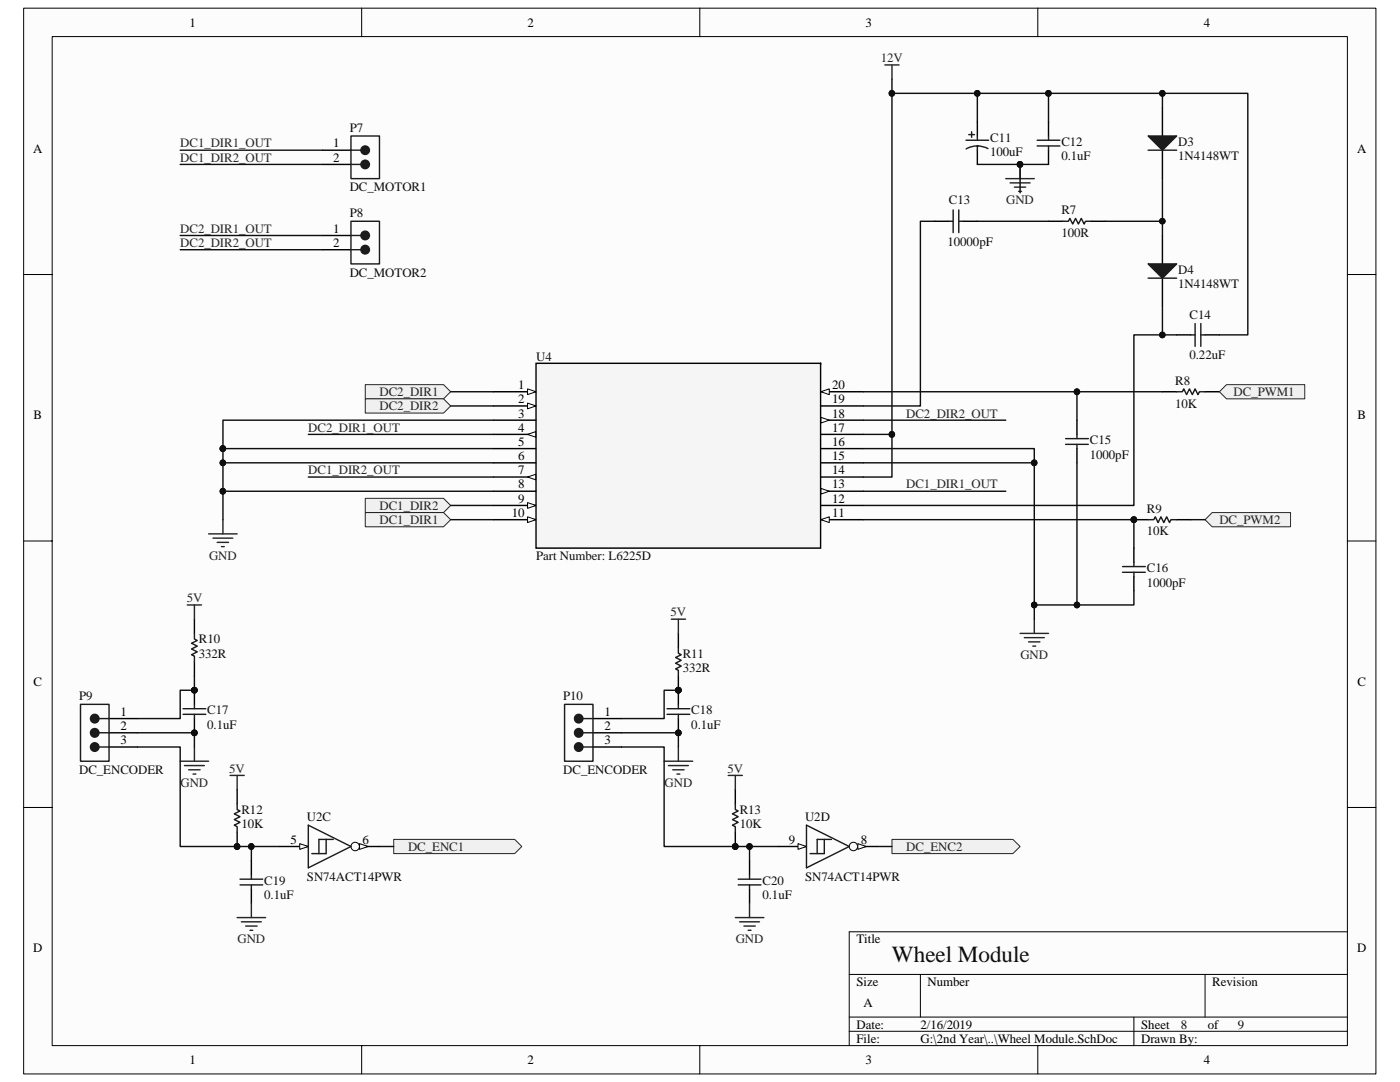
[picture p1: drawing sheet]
<svg xmlns="http://www.w3.org/2000/svg" width="279mm" height="216mm" viewBox="0 0 279 216" stroke-linecap="round" stroke-linejoin="round" font-family="sans-serif">
<path d="M4.7 1.7h269.9v212.6h-269.9z" fill="#fcfcfc"/>
<path d="M4.7 1.6h269.9v212.7h-269.9z" fill="none" stroke="#000" stroke-width=".2"/>
<path d="M10.4 7.3h258.5v201.3h-258.5z" fill="#fcfcfc"/>
<g fill="none" stroke="#000" stroke-width=".2">
<path d="M10.4 7.3h258.5v201.3h-258.5zM72.2 1.6v5.7M139.7 1.6v5.7M207.1 1.6v5.7M4.7 54.8h5.7M268.9 54.8h5.7M4.7 107.9h5.7M268.9 107.9h5.7M4.7 161.1h5.7M268.9 161.1h5.7M169.5 194.4h99.4M183.7 194.4v8.5"/>
<path d="M240.5 194.4v8.5M268.9 185.9h-99.4v22.7M72.2 208.6v5.7M139.7 208.6v5.7M169.5 202.9h99.4M169.5 205.8h99.4M207.1 208.6v5.7M226.3 202.9v5.7"/>
</g>
<path d="M98.5 78.2h8.5" fill="none" stroke="#000" stroke-width=".28"/>
<path d="M105.3 77.6l1.7 .6-1.7 .5z" fill="#fcfcfc"/>
<path d="M105.3 77.6l1.7 .6-1.7 .5z" fill="none" stroke="#000" stroke-width=".2"/>
<path d="M98.5 81h8.5" fill="none" stroke="#000" stroke-width=".28"/>
<path d="M105.3 80.4l1.7 .6-1.7 .6z" fill="#fcfcfc"/>
<path d="M105.3 80.4l1.7 .6-1.7 .6z" fill="none" stroke="#000" stroke-width=".2"/>
<path d="M98.5 83.8h8.5M98.5 86.7h8.5" fill="none" stroke="#000" stroke-width=".28"/>
<path d="M105.3 86.7l1.7-.6v1.1z" fill="#fcfcfc"/>
<path d="M105.3 86.7l1.7-.6v1.1z" fill="none" stroke="#000" stroke-width=".2"/>
<path d="M98.5 89.5h8.5M98.5 92.4h8.5M98.5 95.2h8.5" fill="none" stroke="#000" stroke-width=".28"/>
<path d="M105.3 95.2l1.7-.6v1.2z" fill="#fcfcfc"/>
<path d="M105.3 95.2l1.7-.6v1.2z" fill="none" stroke="#000" stroke-width=".2"/>
<path d="M98.5 98h8.5M98.5 100.9h8.5" fill="none" stroke="#000" stroke-width=".28"/>
<path d="M105.3 100.3l1.7 .6-1.7 .5z" fill="#fcfcfc"/>
<path d="M105.3 100.3l1.7 .6-1.7 .5z" fill="none" stroke="#000" stroke-width=".2"/>
<path d="M98.5 103.7h8.5" fill="none" stroke="#000" stroke-width=".28"/>
<path d="M105.3 103.1l1.7 .6-1.7 .6z" fill="#fcfcfc"/>
<path d="M105.3 103.1l1.7 .6-1.7 .6z" fill="none" stroke="#000" stroke-width=".2"/>
<path d="M163.8 103.7h8.5" fill="none" stroke="#000" stroke-width=".28"/>
<path d="M163.8 103.7l1.7-.6v1.2z" fill="#fcfcfc"/>
<path d="M163.8 103.7l1.7-.6v1.2z" fill="none" stroke="#000" stroke-width=".2"/>
<path d="M163.8 98h8.5M163.8 100.9h8.5" fill="none" stroke="#000" stroke-width=".28"/>
<path d="M163.8 97.5l1.7 .5-1.7 .6z" fill="#fcfcfc"/>
<path d="M163.8 97.5l1.7 .5-1.7 .6z" fill="none" stroke="#000" stroke-width=".2"/>
<path d="M163.8 95.2h8.5M163.8 92.4h8.5M163.8 89.5h8.5M163.8 86.7h8.5M163.8 83.8h8.5" fill="none" stroke="#000" stroke-width=".28"/>
<path d="M163.8 83.3l1.7 .5-1.7 .6z" fill="#fcfcfc"/>
<path d="M163.8 83.3l1.7 .5-1.7 .6z" fill="none" stroke="#000" stroke-width=".2"/>
<path d="M163.8 78.2h8.5M163.8 81h8.5" fill="none" stroke="#000" stroke-width=".28"/>
<path d="M163.8 78.2l1.7-.6v1.1z" fill="#fcfcfc"/>
<path d="M163.8 78.2l1.7-.6v1.1z" fill="none" stroke="#000" stroke-width=".2"/>
<path d="M107 72.5v36.9h56.8v-36.9z" fill-rule="evenodd" fill="#f5f5f5" stroke="#000" stroke-width=".28"/>
<path d="M232 78.2h2.8M240.5 78.2h2.9M226.3 103.7h2.8M234.8 103.7h2.9" fill="none" stroke="#000" stroke-width=".28"/>
<path d="M234.8 78.2h1.2l.2-.6 .6 1.1 .6-1.1 .6 1.1 .5-1.1 .6 1.1 .3-.5h1.1M229.1 103.7h1.2l.3-.6 .5 1.2 .6-1.2 .6 1.2 .5-1.2 .6 1.2 .3-.6h1.1" fill="none" stroke="#1c1c1c" stroke-width=".28"/>
<circle cx="226.3" cy="103.7" r=".57" fill="#0e0e0e" stroke="#0e0e0e" stroke-width=".2"/>
<g fill="#f0f0f0" stroke="#262626" stroke-width=".2">
<path d="M243.4 78.2l1.4-1.4h15.6v2.8h-15.6z" fill-rule="evenodd"/>
<path d="M240.5 103.7l1.4-1.4h15.7v2.8h-15.7z" fill-rule="evenodd"/>
<path d="M72.9 99.4h15.6l1.4 1.5-1.4 1.4h-15.6z" fill-rule="evenodd"/>
<path d="M72.9 102.3h15.6l1.4 1.4-1.4 1.4h-15.6z" fill-rule="evenodd"/>
<path d="M72.9 76.8h15.6l1.4 1.4-1.4 1.4h-15.6z" fill-rule="evenodd"/>
<path d="M72.9 79.6h15.6l1.4 1.4-1.4 1.4h-15.6z" fill-rule="evenodd"/>
</g>
<g fill="none" stroke="#262626" stroke-width=".28">
<path d="M176.6 13h2.8M178 13v2.8M200.7 35.6h5.7M201.6 36.5h4M202.4 37.3h2.3M203.3 38.2h.6M203.6 32.8v2.8M41.6 106.5h5.7M42.5 107.4h4M43.3 108.2h2.3M44.2 109.1h.6M44.5 103.7v2.8"/>
<path d="M203.6 126.4h5.7M204.4 127.2h4M205.3 128.1h2.2M206.1 128.9h.6M206.4 123.5v2.9"/>
</g>
<g fill="none" stroke="#000" stroke-width=".28">
<path d="M64.4 30h5.6M64.4 32.8h5.6M195.1 24.3v2.8M195.1 30v2.8M209.3 24.3v2.8M209.3 30v2.8M232 21.5v5.6M232 30v5.6M64.4 47h5.6M64.4 49.8h5.6M186.5 44.2h2.9M192.2 44.2h2.9"/>
<path d="M209.3 44.2h2.8M217.8 44.2h2.8M234.8 66.8h2.9M240.5 66.8h2.9M214.9 83.8v2.9M214.9 89.5v2.9M226.3 109.4v2.8M226.3 115v2.9"/>
</g>
<g fill="none" stroke="#1c1c1c" stroke-width=".28">
<path d="M70 27.1h5.7v8.5h-5.7zM70 32.8h2M70 30h2M192.8 28h4.5M193.3 26.9h1.2M193.9 26.3v1.1M195.1 27.1v.9M195.1 29.1v.9M197.2 29.7l-1.3-.5-.9-.1-1.3 .2-.9 .4M207 28h4.5M207 29.1h4.5M209.3 27.1v.9"/>
<path d="M209.3 29.1v.9M70 44.2h5.7v8.5h-5.7zM70 49.8h2M70 47h2M189.4 44.2h.8M190.2 41.9v4.5M191.3 44.2h.9M191.3 41.9v4.5M212.1 44.2h1.1l.3-.6 .6 1.1 .6-1.1 .5 1.1 .6-1.1 .6 1.1 .2-.5h1.2M237.7 66.8h.8M238.5 64.6v4.5M239.6 66.8h.9"/>
<path d="M239.6 64.6v4.5M212.7 87.5h4.5M212.7 88.7h4.5M214.9 86.7v.8M214.9 88.7v.8M224 113.1h4.6M224 114.2h4.6M226.3 112.2v.9M226.3 114.2v.8"/>
</g>
<g fill="#1c1c1c" stroke="#1c1c1c" stroke-width=".28">
<circle cx="72.9" cy="32.8" r=".85"/>
<circle cx="72.9" cy="30" r=".85"/>
<circle cx="72.9" cy="49.8" r=".85"/>
<circle cx="72.9" cy="47" r=".85"/>
</g>
<circle cx="203.5" cy="32.8" r=".56" fill="#0e0e0e" stroke="#0e0e0e" stroke-width=".2"/>
<path d="M229.1 27.1h5.7l-2.8 2.9z" fill="#1c1c1c"/>
<path d="M229.1 27.1h5.7l-2.8 2.9zM229.1 30h5.7" fill="none" stroke="#1c1c1c" stroke-width=".28"/>
<path d="M232 47v5.7M232 55.5v5.7" fill="none" stroke="#000" stroke-width=".28"/>
<path d="M229.1 52.7h5.7l-2.8 2.8z" fill="#1c1c1c"/>
<path d="M229.1 52.7h5.7l-2.8 2.8zM229.1 55.5h5.7" fill="none" stroke="#1c1c1c" stroke-width=".28"/>
<path d="M55.8 168.9h5.7" fill="none" stroke="#000" stroke-width=".28"/>
<path d="M59.8 168.3l1.7 .6-1.7 .6z" fill="#fcfcfc"/>
<path d="M59.8 168.3l1.7 .6-1.7 .6z" fill="none" stroke="#000" stroke-width=".2"/>
<path d="M70 168.9h5.7" fill="none" stroke="#000" stroke-width=".28"/>
<circle cx="70.9" cy="168.9" r=".85" fill="#fcfcfc" stroke="#000" stroke-width=".2"/>
<path d="M71.8 168.3l1.7 .6-1.7 .6z" fill="#fcfcfc"/>
<path d="M71.8 168.3l1.7 .6-1.7 .6z" fill="none" stroke="#000" stroke-width=".2"/>
<g fill="none" stroke="#1c1c1c" stroke-width=".28">
<path d="M38.8 126.4v1.1l.6 .3-1.2 .6 1.2 .5-1.2 .6 1.2 .6-1.2 .5 .6 .3v1.2M16.1 140.5h5.7v11.4h-5.7zM19.8 146.2h2M19.8 143.4h2M19.8 149.1h2M36.5 142.5h4.6M36.5 141.4h4.6M38.8 140.5v.9M38.8 142.5v.9M47.3 160.4v1.1l.6 .3-1.1 .6 1.1 .6-1.1 .5 1.1 .6-1.1 .6 .5 .3v1.1M47.9 176.6h4.5M47.9 175.4h4.5"/>
<path d="M50.2 174.6v.8M50.2 176.6v.8M61.5 164.7l8.5 4.2-8.5 4.3zM65.1 167.5v2.8h-2.9M66.5 167.5h-2.9v2.8"/>
</g>
<path d="M38.8 123.5v2.9M38.8 132.1v2.8M38.8 137.7v2.8M21.8 146.2h5.6M21.8 143.4h5.6M21.8 149.1h5.6M38.8 143.4v2.8M47.3 157.6v2.8M47.3 166.1v2.8M50.2 171.7v2.9M50.2 177.4v2.9" fill="none" stroke="#000" stroke-width=".28"/>
<g fill="#1c1c1c" stroke="#1c1c1c" stroke-width=".28">
<circle cx="18.9" cy="146.2" r=".85"/>
<circle cx="18.9" cy="143.4" r=".85"/>
<circle cx="18.9" cy="149.1" r=".85"/>
</g>
<g fill="#0e0e0e" stroke="#0e0e0e" stroke-width=".2">
<circle cx="47.3" cy="168.9" r=".56"/>
<circle cx="38.8" cy="146.2" r=".56"/>
<circle cx="38.8" cy="137.7" r=".56"/>
</g>
<g fill="none" stroke="#262626" stroke-width=".28">
<path d="M37.4 120.7h2.8M38.8 120.7v2.8M36 151.9h5.6M36.8 152.8h4M37.7 153.6h2.2M38.5 154.5h.6M38.8 149.1v2.8M45.9 154.7h2.8M47.3 154.7v2.9M47.3 183.1h5.7M48.2 183.9h4M49 184.8h2.3"/>
<path d="M49.9 185.6h.5M50.2 180.3v2.8"/>
</g>
<path d="M78.6 167.5h24.1l1.4 1.4-1.4 1.4h-24.1z" fill-rule="evenodd" fill="#f0f0f0" stroke="#262626" stroke-width=".2"/>
<path d="M169.5 168.9h5.7" fill="none" stroke="#000" stroke-width=".28"/>
<circle cx="170.3" cy="168.9" r=".84" fill="#fcfcfc" stroke="#000" stroke-width=".2"/>
<path d="M171.2 168.3l1.7 .6-1.7 .6z" fill="#fcfcfc"/>
<path d="M171.2 168.3l1.7 .6-1.7 .6z" fill="none" stroke="#000" stroke-width=".2"/>
<path d="M155.3 168.9h5.7" fill="none" stroke="#000" stroke-width=".28"/>
<path d="M159.3 168.3l1.7 .6-1.7 .6z" fill="#fcfcfc"/>
<path d="M159.3 168.3l1.7 .6-1.7 .6z" fill="none" stroke="#000" stroke-width=".2"/>
<g fill="none" stroke="#1c1c1c" stroke-width=".28">
<path d="M135.4 129.2v1.1l.6 .3-1.2 .6 1.2 .6-1.2 .5 1.2 .6-1.2 .6 .6 .3v1.1M112.7 140.5h5.6v11.4h-5.6zM116.4 146.2h1.9M116.4 143.4h1.9M116.4 149.1h1.9M133.1 142.5h4.6M133.1 141.4h4.6M135.4 140.5v.9M135.4 142.5v.9M146.7 160.4v1.1l.6 .3-1.1 .6 1.1 .6-1.1 .5 1.1 .6-1.1 .6 .5 .3v1.1M147.3 176.6h4.6M147.3 175.4h4.6"/>
<path d="M149.6 174.6v.8M149.6 176.6v.8M161 164.7l8.5 4.2-8.5 4.3zM164.5 167.5v2.8h-2.8M165.9 167.5h-2.8v2.8"/>
</g>
<path d="M135.4 126.4v2.8M135.4 134.9v5.6M118.3 146.2h5.7M118.3 143.4h5.7M118.3 149.1h5.7M135.4 143.4v2.8M146.7 157.6v2.8M146.7 166.1v2.8M149.6 171.7v2.9M149.6 177.4v2.9" fill="none" stroke="#000" stroke-width=".28"/>
<g fill="#1c1c1c" stroke="#1c1c1c" stroke-width=".28">
<circle cx="115.5" cy="146.2" r=".85"/>
<circle cx="115.5" cy="143.4" r=".85"/>
<circle cx="115.5" cy="149.1" r=".85"/>
</g>
<g fill="#0e0e0e" stroke="#0e0e0e" stroke-width=".2">
<circle cx="135.4" cy="146.2" r=".56"/>
<circle cx="135.4" cy="137.7" r=".56"/>
<circle cx="146.7" cy="168.9" r=".57"/>
</g>
<path d="M132.5 151.9h5.7M133.4 152.8h4M134.3 153.6h2.2M135.1 154.5h.6M135.4 149.1v2.8M145.3 154.7h2.9M146.7 154.7v2.9M146.7 183.1h5.7M147.6 183.9h4M148.5 184.8h2.2M149.3 185.6h.6M149.6 180.3v2.8" fill="none" stroke="#262626" stroke-width=".28"/>
<path d="M178 167.5h24.1l1.5 1.4-1.5 1.4h-24.1z" fill-rule="evenodd" fill="#f0f0f0" stroke="#262626" stroke-width=".2"/>
<path d="M134 123.5h2.8M135.4 123.5v2.9" fill="none" stroke="#262626" stroke-width=".28"/>
<g fill="none" stroke="#0e0e0e" stroke-width=".28">
<path d="M178 15.8v79.4h-5.7M178 18.6h17.1v5.7M195.1 18.6h14.2v5.7M209.3 18.6h22.7M36 30h28.4M36 32.8h28.4M195.1 32.8h8.5v5.7M203.6 32.8h5.7M232 35.6v11.4M232 21.5v-2.9h17v48.2h-5.6M36 49.8h28.4M36 47h28.4"/>
<path d="M186.5 44.2h-2.8v36.8h-11.4M195.1 44.2h14.2M220.6 44.2h11.4M89.9 78.2h8.6M172.3 78.2h59.7M214.9 78.2v5.6M232 61.2v5.6M234.8 66.8h-8.5v34.1h-54M44.5 89.5v2.9h54M44.5 89.5h54M44.5 98h54M44.5 92.4v11.3"/>
<path d="M61.5 95.2h37M61.5 86.7h37M89.9 81h8.6M98.5 83.8h-54v5.7M172.3 89.5h34.1v2.9h-34.1M172.3 98h28.4M172.3 86.7h5.7M172.3 83.8h28.4M206.4 92.4v31.1M214.9 92.4v28.3h-8.5M89.9 103.7h8.6M89.9 100.9h8.6"/>
<path d="M172.3 103.7h54v5.7M226.3 117.9v2.8h-11.4M237.7 103.7h2.8M38.8 134.9v2.8h-2.8v5.7h-8.6M135.4 137.7h-2.9v5.7h-8.5M27.4 146.2h11.4v2.9M27.4 149.1h8.6v19.8h19.8M124 146.2h11.4v2.9M124 149.1h8.5v19.8h22.8M50.2 168.9v2.8M75.7 168.9h2.9M149.6 168.9v2.8"/>
<path d="M175.2 168.9h2.8"/>
</g>
<g fill="#0e0e0e" stroke="#0e0e0e" stroke-width=".2">
<circle cx="214.9" cy="78.2" r=".56"/>
<circle cx="44.5" cy="89.5" r=".56"/>
<circle cx="44.5" cy="92.4" r=".56"/>
<circle cx="44.5" cy="98" r=".56"/>
<circle cx="226.3" cy="103.7" r=".57"/>
<circle cx="195" cy="18.6" r=".56"/>
<circle cx="209.2" cy="18.6" r=".56"/>
<circle cx="178" cy="86.7" r=".56"/>
<circle cx="206.4" cy="92.4" r=".56"/>
<circle cx="214.9" cy="120.7" r=".56"/>
<circle cx="203.5" cy="32.8" r=".56"/>
<circle cx="206.4" cy="120.7" r=".56"/>
<circle cx="178" cy="18.6" r=".56"/>
<circle cx="232" cy="18.6" r=".56"/>
<circle cx="38.8" cy="146.2" r=".56"/>
<circle cx="38.8" cy="137.7" r=".56"/>
<circle cx="135.4" cy="146.2" r=".56"/>
<circle cx="135.4" cy="137.7" r=".56"/>
<circle cx="146.7" cy="168.9" r=".57"/>
<circle cx="149.6" cy="168.9" r=".56"/>
<circle cx="47.3" cy="168.9" r=".56"/>
<circle cx="50.1" cy="168.9" r=".56"/>
<circle cx="232" cy="66.8" r=".55"/>
<circle cx="232" cy="44.1" r=".55"/>
</g>
<text font-size="4.6" fill="#0e0e0e" x="178" y="192">Wheel Module</text>
<g font-size="2.6">
<text x="37.8" y="5.3">1</text>
<text x="105.3" y="5.3">2</text>
<text x="172.8" y="5.3">3</text>
<text x="240.2" y="5.3">4</text>
<text x="66.5" y="29.4">1</text>
<text x="6.6" y="30.5">A</text>
<text x="66.5" y="32.3">2</text>
<text x="270.8" y="30.5">A</text>
<text x="66.5" y="46.4">1</text>
<text x="66.5" y="49.3">2</text>
<text x="103.4" y="77.6">1</text>
<text x="166.1" y="77.6">20</text>
<text x="6.7" y="83.7">B</text>
<text x="103.4" y="80.5">2</text>
<text x="103.4" y="83.3">3</text>
<text x="166.1" y="80.5">19</text>
<text x="166.1" y="83.3">18</text>
<text x="270.9" y="83.7">B</text>
<text x="103.4" y="86.1">4</text>
<text x="103.4" y="89">5</text>
<text x="166.1" y="89">16</text>
<text x="166.1" y="86.1">17</text>
<text x="103.4" y="91.8">6</text>
<text x="103.4" y="94.6">7</text>
<text x="166.1" y="91.8">15</text>
<text x="166.1" y="94.6">14</text>
<text x="103.4" y="97.5">8</text>
<text x="103.4" y="100.3">9</text>
<text x="166.1" y="100.3">12</text>
<text x="166.1" y="97.5">13</text>
<text x="102.2" y="103.1">10</text>
<text x="166.1" y="103.1">11</text>
<text x="6.7" y="136.8">C</text>
<text x="270.9" y="136.8">C</text>
<text x="24" y="142.9">1</text>
<text x="120.6" y="142.9">1</text>
<text x="24" y="145.7">2</text>
<text x="24" y="148.5">3</text>
<text x="120.6" y="145.7">2</text>
<text x="120.6" y="148.5">3</text>
<text x="58" y="168.4">5</text>
<text x="72.3" y="168.4">6</text>
<text x="157.4" y="168.4">9</text>
<text x="171.8" y="168.4">8</text>
<text x="6.6" y="190">D</text>
<text x="170.9" y="188.2">Title</text>
<text x="270.8" y="190">D</text>
<text x="170.9" y="196.7">Size</text>
<text x="185.1" y="196.7">Number</text>
<text x="241.9" y="196.7">Revision</text>
<text x="172.3" y="201">A</text>
<text x="170.9" y="205.2">Date:</text>
<text x="170.9" y="208.1">File:</text>
<text x="183.7" y="208.1">G:\2nd Year\..\Wheel Module.SchDoc</text>
<text x="183.7" y="205.2">2/16/2019</text>
<text x="227.7" y="208.1">Drawn By:</text>
<text x="227.8" y="205.2">Sheet</text>
<text x="241.1" y="205.2">of</text>
<text x="37.8" y="212.3">1</text>
<text x="105.3" y="212.3">2</text>
<text x="172.8" y="212.3">3</text>
<text x="240.2" y="212.3">4</text>
</g>
<g font-size="2.6" fill="#262626">
<text x="175.8" y="12.4">12V</text>
<text x="36" y="29.4">DC1_DIR1_OUT</text>
<text x="36" y="32.3">DC1_DIR2_OUT</text>
<text x="200.8" y="40.8">GND</text>
<text x="36" y="46.4">DC2_DIR1_OUT</text>
<text x="36" y="49.3">DC2_DIR2_OUT</text>
<text x="75.7" y="79.1">DC2_DIR1</text>
<text x="75.7" y="81.9">DC2_DIR2</text>
<text x="180.8" y="83.3">DC2_DIR2_OUT</text>
<text x="246.2" y="79.1">DC_PWM1</text>
<text x="61.5" y="86.1">DC2_DIR1_OUT</text>
<text x="61.5" y="94.6">DC1_DIR2_OUT</text>
<text x="75.7" y="101.7">DC1_DIR2</text>
<text x="180.8" y="97.5">DC1_DIR1_OUT</text>
<text x="75.7" y="104.6">DC1_DIR1</text>
<text x="243.4" y="104.6">DC_PWM2</text>
<text x="41.7" y="111.7">GND</text>
<text x="37.3" y="120.2">5V</text>
<text x="133.8" y="123">5V</text>
<text x="203.6" y="131.5">GND</text>
<text x="45.8" y="154.2">5V</text>
<text x="145.2" y="154.2">5V</text>
<text x="36" y="157">GND</text>
<text x="132.6" y="157">GND</text>
<text x="81.4" y="169.8">DC_ENC1</text>
<text x="180.8" y="169.8">DC_ENC2</text>
<text x="47.4" y="188.2">GND</text>
<text x="146.8" y="188.2">GND</text>
</g>
<g font-size="2.6" fill="#0e0e0e">
<text x="69.8" y="26.3">P7</text>
<text x="197.6" y="28.3">C11</text>
<text x="211.8" y="29.1">C12</text>
<text x="235.1" y="29.1">D3</text>
<text x="197.6" y="31.1">100uF</text>
<text x="211.8" y="32">0.1uF</text>
<text x="235.1" y="32">1N4148WT</text>
<text x="69.8" y="38.2">DC_MOTOR1</text>
<text x="189.4" y="40.8">C13</text>
<text x="69.8" y="43.3">P8</text>
<text x="211.8" y="42.8">R7</text>
<text x="211.8" y="47.3">100R</text>
<text x="189.1" y="49">10000pF</text>
<text x="69.8" y="55.2">DC_MOTOR2</text>
<text x="235.1" y="54.7">D4</text>
<text x="235.1" y="57.5">1N4148WT</text>
<text x="237.4" y="63.7">C14</text>
<text x="107" y="72">U4</text>
<text x="237.4" y="71.7">0.22uF</text>
<text x="234.5" y="76.8">R8</text>
<text x="234.5" y="81.3">10K</text>
<text x="217.5" y="88.7">C15</text>
<text x="217.5" y="91.5">1000pF</text>
<text x="228.9" y="102.3">R9</text>
<text x="228.9" y="106.8">10K</text>
<text x="107" y="111.7">Part Number: L6225D</text>
<text x="228.9" y="114.2">C16</text>
<text x="228.9" y="117.1">1000pF</text>
<text x="39.7" y="128.4">R10</text>
<text x="39.7" y="131.2">332R</text>
<text x="136.2" y="131.2">R11</text>
<text x="136.2" y="134">332R</text>
<text x="15.8" y="139.7">P9</text>
<text x="41.4" y="142.6">C17</text>
<text x="112.4" y="139.7">P10</text>
<text x="138" y="142.6">C18</text>
<text x="41.4" y="145.4">0.1uF</text>
<text x="138" y="145.4">0.1uF</text>
<text x="15.8" y="154.5">DC_ENCODER</text>
<text x="112.4" y="154.5">DC_ENCODER</text>
<text x="48.2" y="162.4">R12</text>
<text x="48.2" y="165.2">10K</text>
<text x="61.3" y="163.8">U2C</text>
<text x="147.6" y="162.4">R13</text>
<text x="147.6" y="165.2">10K</text>
<text x="160.7" y="163.8">U2D</text>
<text x="52.7" y="176.6">C19</text>
<text x="52.7" y="179.4">0.1uF</text>
<text x="61.3" y="175.7">SN74ACT14PWR</text>
<text x="152.2" y="176.6">C20</text>
<text x="152.2" y="179.4">0.1uF</text>
<text x="160.7" y="175.7">SN74ACT14PWR</text>
<text x="235.7" y="205.2">8</text>
<text x="247.1" y="205.2">9</text>
</g>
</svg>
